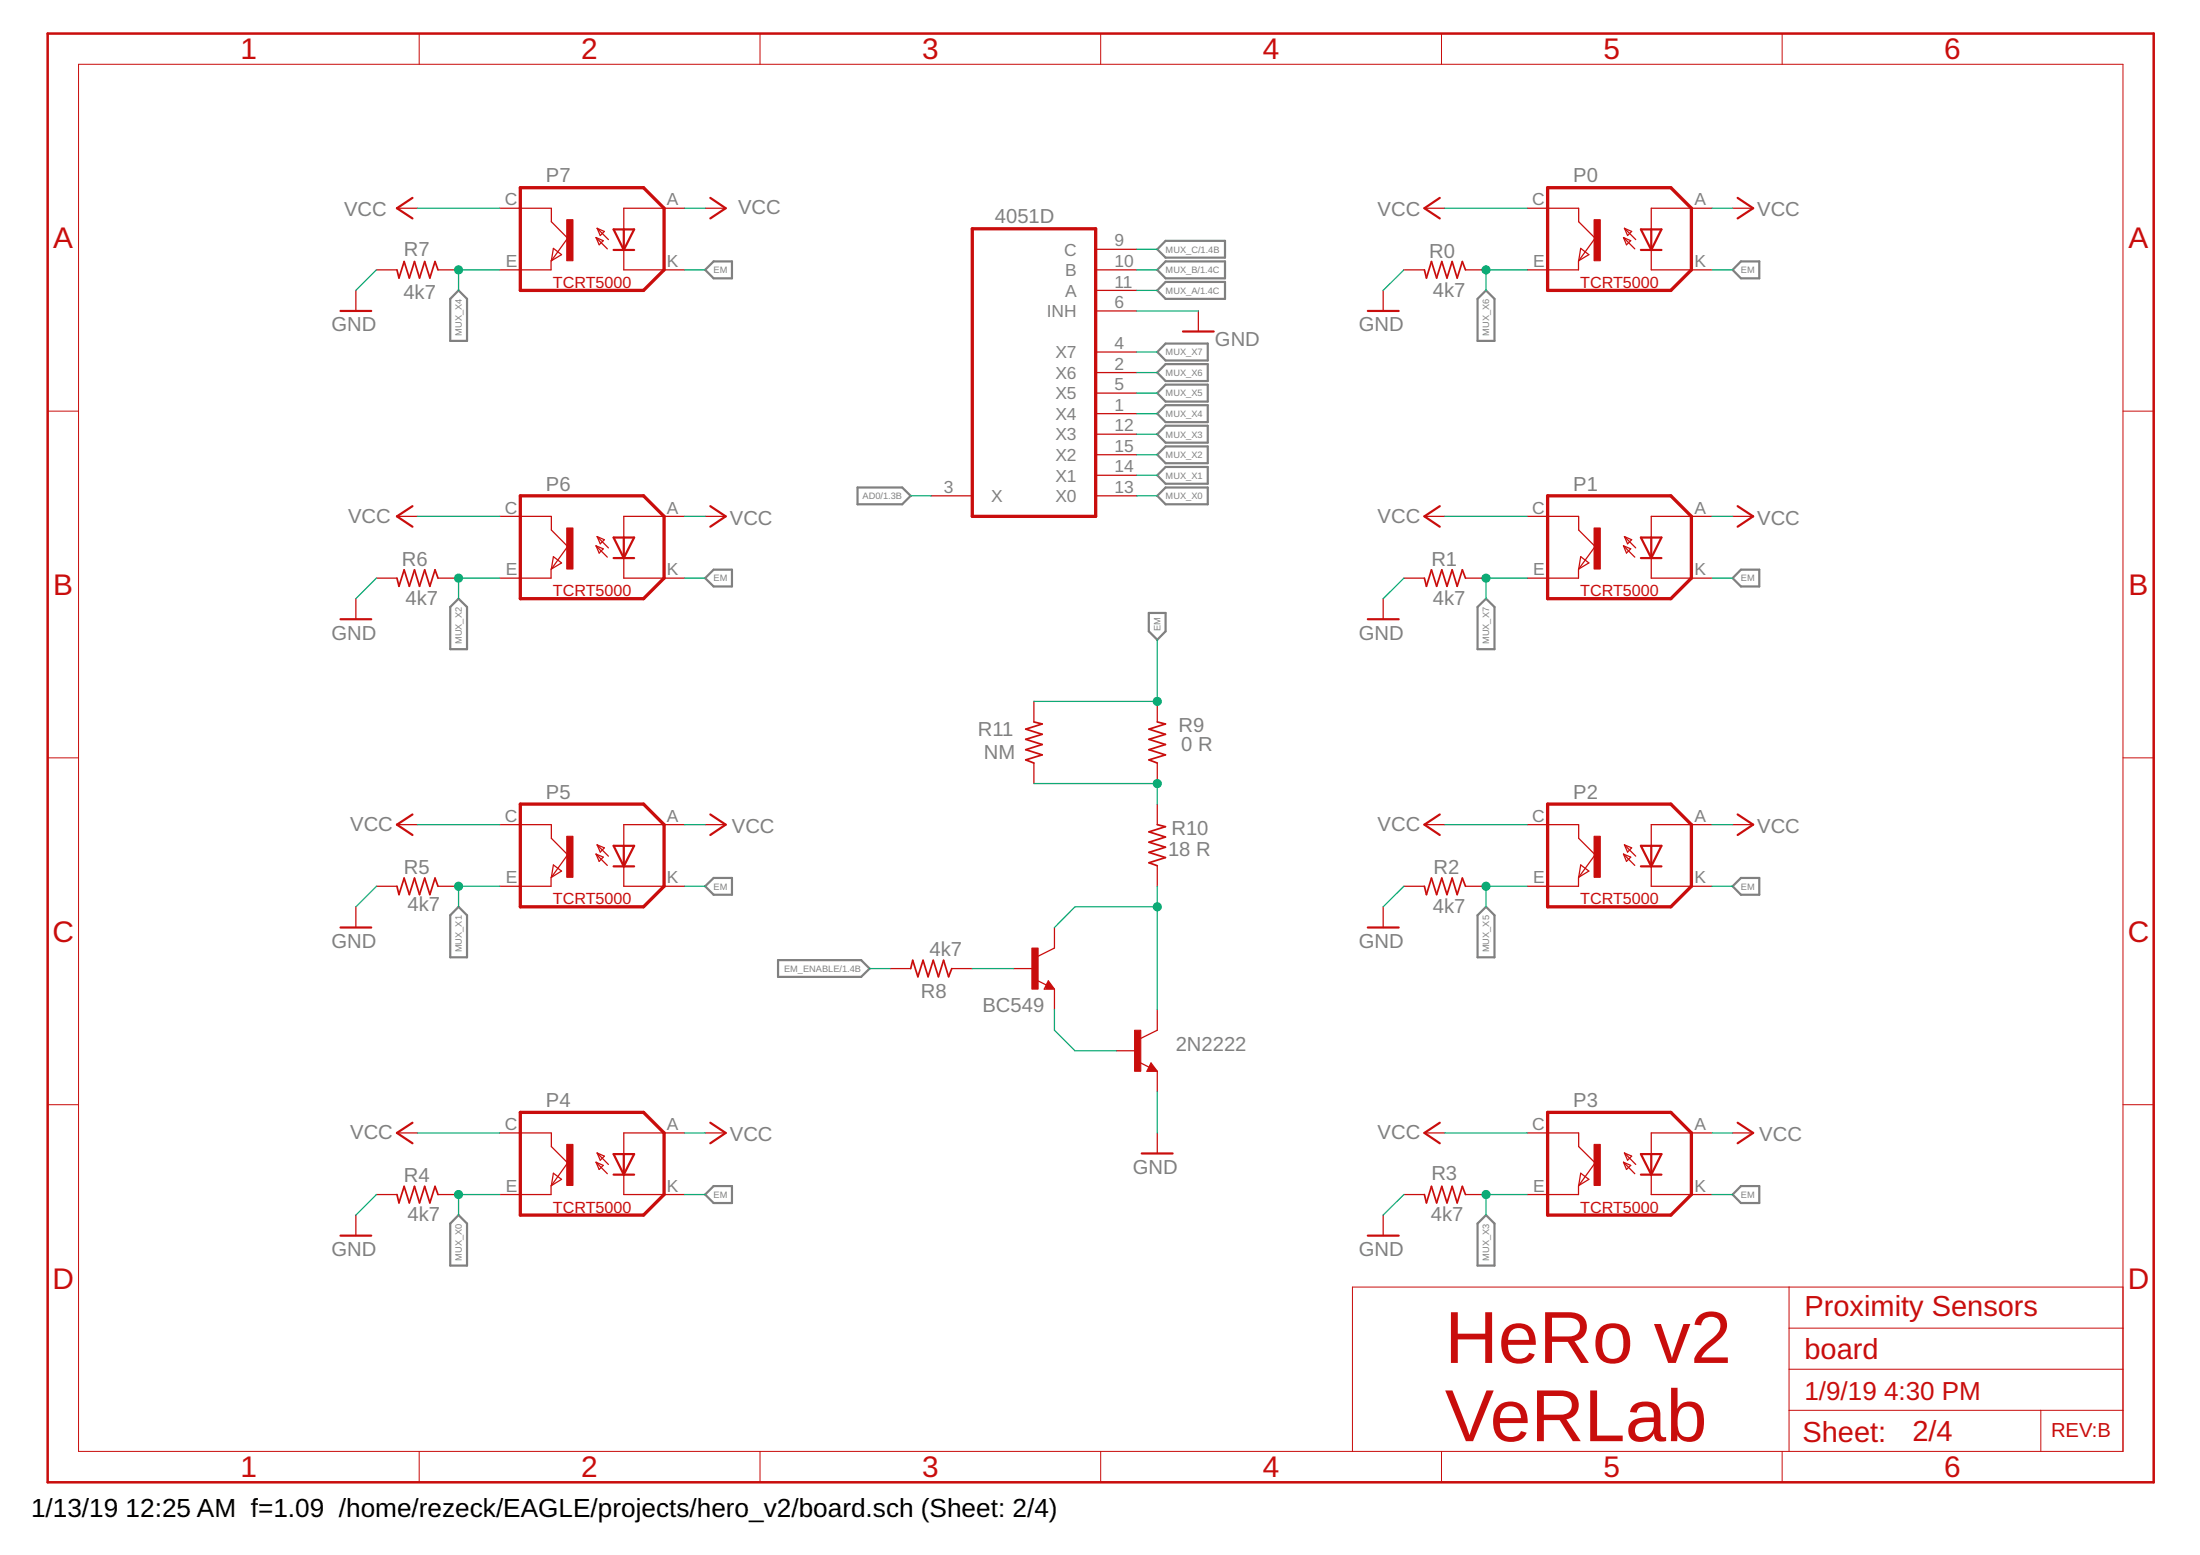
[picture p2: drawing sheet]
<svg xmlns="http://www.w3.org/2000/svg" width="297mm" height="210mm" viewBox="0 0 297 210" stroke-linecap="round" stroke-linejoin="round" font-family="sans-serif">
<g fill="none" stroke="#808080" stroke-width=".3">
<path d="M61.9 39.2l1.2 1.1v5.7h-2.3v-5.7zM95.2 36.4l1.2-1.1h2.4v2.3h-2.4zM157.4 35.3h8v2.3h-8l-1.1-1.2zM157.4 38.1h8v2.2h-8l-1.1-1.1zM157.4 32.5h8v2.3h-8l-1.1-1.1zM235.1 35.3h2.4v2.3h-2.4l-1.2-1.2zM157.4 46.4h5.7v2.3h-5.7l-1.1-1.2zM157.4 49.1h5.7v2.3h-5.7l-1.1-1.1zM157.4 51.9h5.7v2.3h-5.7l-1.1-1.1zM157.4 54.7h5.7v2.3h-5.7l-1.1-1.2zM157.4 57.5h5.7v2.3h-5.7l-1.1-1.2zM199.5 40.3l1.1-1.1 1.2 1.1v5.7h-2.3z"/>
<path d="M95.2 78l1.2-1.1h2.4v2.3h-2.4zM115.8 65.8h6l1.2 1.1-1.2 1.2h-6zM156.3 66.9l1.1-1.1h5.7v2.3h-5.7zM156.3 61.4l1.1-1.1h5.7v2.2h-5.7zM156.3 64.2l1.1-1.2h5.7v2.3h-5.7zM235.1 76.9h2.4v2.3h-2.4l-1.2-1.2zM61.9 80.8l1.2 1.1v5.7h-2.3v-5.7zM155.1 82.7h2.3v2.5l-1.1 1.2-1.2-1.2zM199.5 81.9l1.1-1.1 1.2 1.1v5.7h-2.3zM95.2 119.6l1.2-1.1h2.4v2.3h-2.4zM233.9 119.6l1.2-1.1h2.4v2.3h-2.4zM61.9 122.4l1.2 1.1v5.7h-2.3v-5.7z"/>
<path d="M105.1 129.6h11.2l1.1 1.1-1.1 1.2h-11.2zM199.5 123.5l1.1-1.1 1.2 1.1v5.7h-2.3zM61.9 164l1.2 1.2v5.6h-2.3v-5.6zM95.2 161.2l1.2-1.1h2.4v2.3h-2.4zM199.5 165.2l1.1-1.2 1.2 1.2v5.6h-2.3zM235.1 160.1h2.4v2.3h-2.4l-1.2-1.2z"/>
</g>
<g fill="none" stroke="#c90d0c" stroke-width=".17">
<path d="M48 39.2v2.8M50.8 36.4h2.8M53.6 28.1h2.8M59.1 36.4h2.8M67.5 28.1h6.9M74.4 35.2v1.2h-6.9M74.4 28.1v1.8l2.2 2.3-2.2 3M74.7 33.5l1.1 .9-1.4 .8zM80.5 32.1l1.5 1.5M80.5 32.1l.9 .4-.5 .5zM80.6 30.8l1 .4-.6 .6zM80.6 30.8l1.5 1.5"/>
<path d="M84.2 33.7v2.7h8.2M92.4 28.1h-8.2v2.9M95.2 28.1h2.8M147.9 36.4h5.6M147.9 33.7h5.6M147.9 39.2h5.6M186.8 39.2v2.8M189.5 36.4h2.8M192.3 28.1h2.8M197.9 36.4h2.7M206.2 28.1h6.9M213.1 35.2v1.2h-6.9"/>
<path d="M213.1 28.1v1.8l2.3 2.3-2.3 3M213.4 33.5l1.1 .9-1.4 .8zM219.2 32.1l1.5 1.5M219.2 32.1l1 .4-.6 .5zM219.3 30.8l1 .4-.5 .6zM219.3 30.8l1.6 1.5M222.9 33.7v2.7h8.3M231.2 28.1h-8.3v2.9M233.9 28.1h2.8M147.9 55.8h5.6M147.9 50.3h5.6M147.9 47.5h5.6"/>
<path d="M147.9 53.1h5.6M147.9 42h5.6M147.9 58.6h5.6M161.8 42v2.7M50.8 78h2.8M53.6 69.7h2.8M59.1 78h2.8M67.5 69.7h6.9M74.4 76.8v1.2h-6.9M74.4 69.7v1.8l2.2 2.3-2.2 3M74.7 75.1l1.1 .9-1.4 .8zM80.5 73.7l1.5 1.5"/>
<path d="M80.5 73.7l.9 .4-.5 .6zM80.6 72.4l1 .5-.6 .5zM80.6 72.4l1.5 1.6M84.2 75.3v2.7h8.2M92.4 69.7h-8.2v2.9M95.2 69.7h2.8M125.7 66.9h5.6M147.9 66.9h5.6M147.9 64.2h5.6M147.9 61.4h5.6M189.5 78h2.8M192.3 69.7h2.8"/>
<path d="M197.9 78h2.7M206.2 69.7h6.9M213.1 76.8v1.2h-6.9M213.1 69.7v1.8l2.3 2.3-2.3 3M213.4 75.1l1.1 .9-1.4 .8zM219.2 73.7l1.5 1.5M219.2 73.7l1 .4-.6 .6zM219.3 72.4l1 .5-.5 .5zM219.3 72.4l1.6 1.6M222.9 75.3v2.7h8.3M231.2 69.7h-8.3v2.9M233.9 69.7h2.8"/>
<path d="M48 80.8v2.8M139.6 94.7v2.8M156.3 94.7v2.8M186.8 80.8v2.8M50.8 119.6h2.8M53.6 111.3h2.8M59.1 119.6h2.8M67.5 111.3h6.9M74.4 118.4v1.2h-6.9M74.4 111.3v1.9l2.2 2.2-2.2 3M74.7 116.8l1.1 .8-1.4 .8zM80.5 115.3l1.5 1.5"/>
<path d="M80.5 115.3l.9 .4-.5 .6zM80.6 114l1 .4-.6 .6zM80.6 114l1.5 1.6M84.2 116.9v2.7h8.2M92.4 111.3h-8.2v2.9M95.2 111.3h2.8M139.6 103v2.8M156.3 103v2.8M156.3 108.5v2.8M156.3 116.9v2.7M189.5 119.6h2.8M192.3 111.3h2.8"/>
<path d="M197.9 119.6h2.7M206.2 111.3h6.9M213.1 118.4v1.2h-6.9M213.1 111.3v1.9l2.3 2.2-2.3 3M213.4 116.8l1.1 .8-1.4 .8zM219.2 115.3l1.5 1.5M219.2 115.3l1 .4-.6 .6zM219.3 114l1 .4-.5 .6zM219.3 114l1.6 1.6M222.9 116.9v2.7h8.3M231.2 111.3h-8.3v2.9M233.9 111.3h2.8"/>
<path d="M48 122.4v2.8M120.2 130.7h2.8M128.5 130.7h2.8M136.8 130.7h2.8M139.9 132.3l1.4 .7M141.5 132.4l.9 1.1h-1.4zM142.4 125.2v2.8l-2.2 1.1M142.4 133.5v2.8M156.3 136.3v2.8l-2.3 1.1M186.8 122.4v2.8M53.6 152.9h2.8M67.5 152.9h6.9"/>
<path d="M74.4 152.9v1.9l2.2 2.2-2.2 3M74.7 158.4l1.1 .8-1.4 .8zM80.5 156.9l1.5 1.5M80.5 156.9l.9 .4-.5 .6zM80.6 155.6l1 .5-.6 .5zM80.6 155.6l1.5 1.6M84.2 158.6v2.6h8.2M92.4 152.9h-8.2v2.9M95.2 152.9h2.8M150.7 141.8h2.8M153.8 143.4l1.4 .7M155.4 143.5l.9 1.1h-1.4z"/>
<path d="M156.3 144.6v2.8M156.3 152.9v2.8M192.3 152.9h2.8M206.2 152.9h6.9M213.1 152.9v1.9l2.3 2.2-2.3 3M213.4 158.4l1.1 .8-1.4 .8zM219.2 156.9l1.5 1.5M219.2 156.9l1 .4-.6 .6zM219.3 155.6l1 .5-.5 .5zM219.3 155.6l1.6 1.6M222.9 158.6v2.6h8.3M231.2 152.9h-8.3v2.9"/>
<path d="M233.9 152.9h2.8M48 164v2.8M50.8 161.2h2.8M59.1 161.2h2.8M74.4 160.1v1.1h-6.9M186.8 164v2.8M189.5 161.2h2.8M197.9 161.2h2.7M213.1 160.1v1.1h-6.9"/>
</g>
<g fill="#c90d0c" stroke="#c90d0c" stroke-width=".14">
<path d="M76.5 29.7h.9v5.5h-.9z"/>
<path d="M76.5 71.3h.9v5.5h-.9z"/>
<path d="M76.5 112.9h.9v5.5h-.9z"/>
<path d="M76.5 154.5h.9v5.5h-.9z"/>
<path d="M215.2 154.5h.9v5.5h-.9z"/>
<path d="M215.2 112.9h.9v5.5h-.9z"/>
<path d="M215.2 71.3h.9v5.5h-.9z"/>
<path d="M215.2 29.7h.9v5.5h-.9z"/>
<path d="M153.2 139.1h.8v5.5h-.8z"/>
<path d="M139.3 128h.9v5.5h-.9z"/>
</g>
<g fill="none" stroke="#c90d0c" stroke-width=".3">
<path d="M55.7 26.7l-2.1 1.4 2.1 1.4M82.8 31h2.8l-1.4 2.7zM82.8 33.7h2.8M84.2 31v2.7M95.9 26.7l2.1 1.4-2.1 1.4M194.4 26.7l-2.1 1.4 2.1 1.4M221.6 33.7h2.7M221.6 31h2.7l-1.4 2.7zM222.9 31v2.7M234.6 26.7l2.1 1.4-2.1 1.4M46 42h4.1M159.7 44.7h4.2"/>
<path d="M184.7 42h4.1M55.7 68.3l-2.1 1.4 2.1 1.4M82.8 72.6h2.8l-1.4 2.7zM82.8 75.3h2.8M84.2 72.6v2.7M95.9 68.3l2.1 1.4-2.1 1.4M194.4 68.3l-2.1 1.4 2.1 1.4M221.6 75.3h2.7M221.6 72.6h2.7l-1.4 2.7zM222.9 72.6v2.7M234.6 68.3l2.1 1.4-2.1 1.4M46 83.6h4.1"/>
<path d="M184.7 83.6h4.1M55.7 109.9l-2.1 1.4 2.1 1.4M82.8 114.2h2.8l-1.4 2.7zM82.8 116.9h2.8M84.2 114.2v2.7M95.9 109.9l2.1 1.4-2.1 1.4M194.4 109.9l-2.1 1.4 2.1 1.4M221.6 116.9h2.7M221.6 114.2h2.7l-1.4 2.7zM222.9 114.2v2.7M234.6 109.9l2.1 1.4-2.1 1.4M46 125.2h4.1"/>
<path d="M141.5 132.9l.2 .3h-.4l.2-.5 .6 .7h-.8M184.7 125.2h4.1M55.7 151.6l-2.1 1.3 2.1 1.4M82.8 155.8h2.8l-1.4 2.8zM82.8 158.6h2.8M84.2 155.8v2.8M95.9 151.6l2.1 1.3-2.1 1.4M154.2 155.7h4.1M155.4 144.1l.2 .2h-.5l.3-.5 .6 .7h-.9M194.4 151.6l-2.1 1.3 2.1 1.4M221.6 158.6h2.7M221.6 155.8h2.7l-1.4 2.8z"/>
<path d="M222.9 155.8v2.8M234.6 151.6l2.1 1.3-2.1 1.4M46 166.8h4.1M184.7 166.8h4.1"/>
</g>
<path d="M70.3 25.3h16.6l2.8 2.8v8.3l-2.8 2.8h-16.6zM131.3 30.9h16.6v38.8h-16.6zM209 25.3h16.6l2.8 2.8v8.3l-2.8 2.8h-16.6zM70.3 66.9h16.6l2.8 2.8v8.3l-2.8 2.8h-16.6zM209 66.9h16.6l2.8 2.8v8.3l-2.8 2.8h-16.6zM70.3 108.5h16.6l2.8 2.8v8.3l-2.8 2.8h-16.6zM209 108.5h16.6l2.8 2.8v8.3l-2.8 2.8h-16.6zM70.3 150.2h16.6l2.8 2.7v8.3l-2.8 2.8h-16.6zM209 150.2h16.6l2.8 2.7v8.3l-2.8 2.8h-16.6z" fill="none" stroke="#c90d0c" stroke-width=".44"/>
<path d="M53.6 36.4l.3 1.1 .7-2.2 .7 2.2 .7-2.2 .6 2.2 .7-2.2 .7 2.2 .7-2.2 .4 1.1M192.3 36.4l.3 1.1 .7-2.2 .7 2.2 .7-2.2 .7 2.2 .7-2.2 .6 2.2 .7-2.2 .5 1.1M53.6 78l.3 1.1 .7-2.2 .7 2.2 .7-2.2 .6 2.2 .7-2.2 .7 2.2 .7-2.2 .4 1.1M192.3 78l.3 1.1 .7-2.2 .7 2.2 .7-2.2 .7 2.2 .7-2.2 .6 2.2 .7-2.2 .5 1.1M139.6 97.5l1.1 .2-2.2 .7 2.2 .7-2.2 .7 2.2 .7-2.2 .7 2.2 .7-2.2 .7 1.1 .4M156.3 97.5l1.1 .2-2.3 .7 2.3 .7-2.3 .7 2.3 .7-2.3 .7 2.3 .7-2.3 .7 1.2 .4M53.6 119.6l.3 1.2 .7-2.3 .7 2.3 .7-2.3 .6 2.3 .7-2.3 .7 2.3 .7-2.3 .4 1.1M156.3 111.3l1.1 .3-2.3 .7 2.3 .7-2.3 .7 2.3 .7-2.3 .7 2.3 .7-2.3 .7 1.2 .4M192.3 119.6l.3 1.2 .7-2.3 .7 2.3 .7-2.3 .7 2.3 .7-2.3 .6 2.3 .7-2.3 .5 1.1M123 130.7l.2-1.1 .7 2.2 .7-2.2 .7 2.2 .7-2.2 .7 2.2 .7-2.2 .7 2.2 .4-1.1M53.6 161.2l.3 1.2 .7-2.3 .7 2.3 .7-2.3 .6 2.3 .7-2.3 .7 2.3 .7-2.3 .4 1.1M192.3 161.2l.3 1.2 .7-2.3 .7 2.3 .7-2.3 .7 2.3 .7-2.3 .6 2.3 .7-2.3 .5 1.1" fill="none" stroke="#c90d0c" stroke-width=".23"/>
<g fill="none" stroke="#c90d0c" stroke-width=".14">
<path d="M10.6 8.7h276v187.2h-276zM56.6 4.5v4.2M102.6 4.5v4.2M148.6 4.5v4.2M194.6 4.5v4.2M240.6 4.5v4.2M6.4 55.5h4.2M286.6 55.5h4.2M6.4 102.3h4.2M286.6 102.3h4.2M6.4 149.1h4.2M286.6 149.1h4.2"/>
<path d="M241.6 173.7v22.2M241.6 179.3h45M286.6 173.7h-104v22.2M56.6 195.9v4.2M102.6 195.9v4.2M148.6 195.9v4.2M194.6 195.9v4.2M240.6 195.9v4.2M241.6 190.4h45M241.6 184.8h45M275.5 190.4v5.5"/>
</g>
<path d="M6.4 4.5h284.4v195.6h-284.4z" fill="none" stroke="#c90d0c" stroke-width=".34"/>
<g fill="none" stroke="#0dab76" stroke-width=".17">
<path d="M50.8 36.4l-2.8 2.8M56.4 28.1h11.1M67.5 36.4h-5.6v2.8M92.4 28.1h2.8M92.4 36.4h2.8M153.5 36.4h2.8M153.5 39.2h2.8M153.5 33.7h2.8M189.5 36.4l-2.7 2.8M195.1 28.1h11.1M206.2 36.4h-5.6v2.8M231.2 28.1h2.7"/>
<path d="M231.2 36.4h2.7M153.5 42h8.3M153.5 58.6h2.8M153.5 55.8h2.8M153.5 53.1h2.8M153.5 50.3h2.8M153.5 47.5h2.8M50.8 78l-2.8 2.8M56.4 69.7h11.1M67.5 78h-5.6v2.8M92.4 69.7h2.8M92.4 78h2.8"/>
<path d="M123 66.9h2.7M153.5 66.9h2.8M153.5 64.2h2.8M153.5 61.4h2.8M189.5 78l-2.7 2.8M195.1 69.7h11.1M206.2 78h-5.6v2.8M231.2 69.7h2.7M231.2 78h2.7M156.3 86.4v8.3h-16.7M50.8 119.6l-2.8 2.8M56.4 111.3h11.1"/>
<path d="M67.5 119.6h-5.6v2.8M92.4 111.3h2.8M92.4 119.6h2.8M139.6 105.8h16.7v2.7M156.3 119.6v16.7M189.5 119.6l-2.7 2.8M195.1 111.3h11.1M206.2 119.6h-5.6v2.8M231.2 111.3h2.7M231.2 119.6h2.7M117.4 130.7h2.8M131.3 130.7h5.5"/>
<path d="M142.4 136.3v2.8l2.7 2.7h5.6M156.3 122.4h-11.2l-2.7 2.8M56.4 152.9h11.1M92.4 152.9h2.8M156.3 147.4v5.5M195.1 152.9h11.1M231.2 152.9h2.7M50.8 161.2l-2.8 2.8M67.5 161.2h-5.6v2.8M92.4 161.2h2.8M189.5 161.2l-2.7 2.8M206.2 161.2h-5.6v2.8"/>
<path d="M231.2 161.2h2.7"/>
</g>
<g fill="#0dab76" stroke="#0dab76" stroke-width=".14">
<circle cx="156.3" cy="94.7" r=".55"/>
<circle cx="61.9" cy="161.2" r=".55"/>
<circle cx="61.9" cy="119.6" r=".55"/>
<circle cx="61.9" cy="78" r=".55"/>
<circle cx="200.6" cy="161.2" r=".55"/>
<circle cx="61.9" cy="36.4" r=".55"/>
<circle cx="200.6" cy="119.6" r=".55"/>
<circle cx="200.6" cy="36.4" r=".55"/>
<circle cx="200.6" cy="78" r=".55"/>
<circle cx="156.3" cy="122.4" r=".55"/>
<circle cx="156.3" cy="105.8" r=".55"/>
</g>
<g font-size="9.9" fill="#c90d0c">
<text x="195.1" y="184">HeRo v2</text>
<text x="195.1" y="194.5">VeRLab</text>
</g>
<g font-size="4" fill="#c90d0c">
<text x="32.5" y="8">1</text>
<text x="78.5" y="8">2</text>
<text x="124.5" y="8">3</text>
<text x="170.5" y="8">4</text>
<text x="216.5" y="8">5</text>
<text x="262.5" y="8">6</text>
<text x="7.2" y="33.5">A</text>
<text x="287.4" y="33.5">A</text>
<text x="7.2" y="80.3">B</text>
<text x="287.4" y="80.3">B</text>
<text x="7.1" y="127.1">C</text>
<text x="287.3" y="127.1">C</text>
<text x="7.1" y="173.9">D</text>
<text x="287.3" y="173.9">D</text>
<text x="32.5" y="199.4">1</text>
<text x="78.5" y="199.4">2</text>
<text x="124.5" y="199.4">3</text>
<text x="170.5" y="199.4">4</text>
<text x="216.5" y="199.4">5</text>
<text x="262.5" y="199.4">6</text>
</g>
<g font-size="3.9" fill="#c90d0c">
<text x="243.6" y="177.6">Proximity Sensors</text>
<text x="243.6" y="183.4">board</text>
<text x="243.4" y="194.7">Sheet:</text>
<text x="258.2" y="194.5">2/4</text>
</g>
<g font-size="3.5" fill="#c90d0c">
<text x="243.6" y="189">1/9/19</text>
<text x="254.4" y="189">4:30 PM</text>
</g>
<g font-size="3.5">
<text x="4.2" y="204.7">1/13/19</text>
<text x="17" y="204.7">12:25 AM f=1.09 /home/rezeck/EAGLE/projects/hero_v2/board.sch (Sheet: 2/4)</text>
</g>
<g font-size="2.7" fill="#808080">
<text x="46.5" y="29.2">VCC</text>
<text x="73.7" y="24.6">P7</text>
<text x="99.7" y="28.9">VCC</text>
<text x="186" y="29.2">VCC</text>
<text x="212.4" y="24.6">P0</text>
<text x="237.3" y="29.2">VCC</text>
<text x="54.5" y="34.5">R7</text>
<text x="134.3" y="30">4051D</text>
<text x="193" y="34.8">R0</text>
<text x="54.5" y="40.3">4k7</text>
<text x="193.5" y="40">4k7</text>
<text x="44.8" y="44.7">GND</text>
<text x="164" y="46.7">GND</text>
<text x="183.5" y="44.7">GND</text>
<text x="47" y="70.5">VCC</text>
<text x="73.7" y="66.2">P6</text>
<text x="98.5" y="70.8">VCC</text>
<text x="186" y="70.5">VCC</text>
<text x="212.4" y="66.2">P1</text>
<text x="237.3" y="70.8">VCC</text>
<text x="54.3" y="76.4">R6</text>
<text x="193.3" y="76.4">R1</text>
<text x="54.7" y="81.6">4k7</text>
<text x="193.5" y="81.6">4k7</text>
<text x="44.8" y="86.4">GND</text>
<text x="183.5" y="86.4">GND</text>
<text x="132" y="99.4">R11</text>
<text x="159.1" y="98.8">R9</text>
<text x="159.5" y="101.3">0 R</text>
<text x="73.7" y="107.9">P5</text>
<text x="132.8" y="102.4">NM</text>
<text x="212.4" y="107.9">P2</text>
<text x="47.3" y="112.2">VCC</text>
<text x="98.8" y="112.4">VCC</text>
<text x="158.2" y="112.7">R10</text>
<text x="186" y="112.2">VCC</text>
<text x="237.3" y="112.4">VCC</text>
<text x="54.5" y="118">R5</text>
<text x="157.7" y="115.5">18 R</text>
<text x="193.5" y="118">R2</text>
<text x="55" y="123">4k7</text>
<text x="193.5" y="123.2">4k7</text>
<text x="44.8" y="128">GND</text>
<text x="125.5" y="129.1">4k7</text>
<text x="183.5" y="128">GND</text>
<text x="124.3" y="134.6">R8</text>
<text x="132.6" y="136.6">BC549</text>
<text x="158.7" y="141.8">2N2222</text>
<text x="73.7" y="149.5">P4</text>
<text x="212.4" y="149.5">P3</text>
<text x="47.3" y="153.8">VCC</text>
<text x="98.5" y="154">VCC</text>
<text x="186" y="153.8">VCC</text>
<text x="237.5" y="154">VCC</text>
<text x="54.5" y="159.6">R4</text>
<text x="152.9" y="158.5">GND</text>
<text x="193.3" y="159.3">R3</text>
<text x="55" y="164.9">4k7</text>
<text x="193.2" y="164.9">4k7</text>
<text x="44.8" y="169.6">GND</text>
<text x="183.5" y="169.6">GND</text>
</g>
<text font-size="2.7" fill="#c90d0c" x="276.9" y="194">REV:B</text>
<g font-size="2.3" fill="#808080">
<text x="68.2" y="27.7">C</text>
<text x="90.1" y="27.7">A</text>
<text x="206.9" y="27.7">C</text>
<text x="228.8" y="27.7">A</text>
<text x="143.7" y="34.5">C</text>
<text x="150.5" y="33.3">9</text>
<text x="68.3" y="36">E</text>
<text x="90.1" y="36">K</text>
<text x="143.8" y="37.3">B</text>
<text x="143.8" y="40">A</text>
<text x="150.5" y="41.6">6</text>
<text x="150.5" y="36">10</text>
<text x="150.5" y="38.8">11</text>
<text x="207" y="36">E</text>
<text x="228.8" y="36">K</text>
<text x="141.3" y="42.8">INH</text>
<text x="150.5" y="47.1">4</text>
<text x="142.5" y="51.1">X6</text>
<text x="142.5" y="48.4">X7</text>
<text x="142.5" y="53.9">X5</text>
<text x="150.5" y="49.9">2</text>
<text x="150.5" y="52.7">5</text>
<text x="142.5" y="56.7">X4</text>
<text x="142.5" y="59.5">X3</text>
<text x="150.5" y="55.5">1</text>
<text x="150.5" y="58.2">12</text>
<text x="142.5" y="65">X1</text>
<text x="142.5" y="62.2">X2</text>
<text x="150.5" y="63.8">14</text>
<text x="150.5" y="61">15</text>
<text x="68.2" y="69.3">C</text>
<text x="90.1" y="69.3">A</text>
<text x="127.4" y="66.5">3</text>
<text x="133.8" y="67.8">X</text>
<text x="142.5" y="67.8">X0</text>
<text x="150.5" y="66.5">13</text>
<text x="206.9" y="69.3">C</text>
<text x="228.8" y="69.3">A</text>
<text x="68.3" y="77.6">E</text>
<text x="90.1" y="77.6">K</text>
<text x="207" y="77.6">E</text>
<text x="228.8" y="77.6">K</text>
<text x="68.2" y="110.9">C</text>
<text x="90.1" y="110.9">A</text>
<text x="206.9" y="110.9">C</text>
<text x="228.8" y="110.9">A</text>
<text x="68.3" y="119.3">E</text>
<text x="90.1" y="119.3">K</text>
<text x="207" y="119.3">E</text>
<text x="228.8" y="119.3">K</text>
<text x="68.2" y="152.5">C</text>
<text x="90.1" y="152.5">A</text>
<text x="206.9" y="152.5">C</text>
<text x="228.8" y="152.5">A</text>
<text x="68.3" y="160.9">E</text>
<text x="90.1" y="160.9">K</text>
<text x="207" y="160.9">E</text>
<text x="228.8" y="160.9">K</text>
</g>
<g font-size="2.2" fill="#c90d0c">
<text x="74.6" y="38.8">TCRT5000</text>
<text x="213.4" y="38.8">TCRT5000</text>
<text x="74.6" y="80.5">TCRT5000</text>
<text x="213.4" y="80.5">TCRT5000</text>
<text x="74.6" y="122.1">TCRT5000</text>
<text x="213.4" y="122.1">TCRT5000</text>
<text x="74.6" y="163.7">TCRT5000</text>
<text x="213.4" y="163.7">TCRT5000</text>
</g>
<g font-size="1.2" fill="#808080">
<text x="157.4" y="34.1">MUX_C/1.4B</text>
<text x="96.4" y="36.9">EM</text>
<text x="157.4" y="39.6">MUX_A/1.4C</text>
<text x="157.4" y="36.9">MUX_B/1.4C</text>
<text x="235.1" y="36.9">EM</text>
<text x="62.4" y="45.3" transform="rotate(-90 62.4 45.3)">MUX_X4</text>
<text x="157.4" y="48">MUX_X7</text>
<text x="201.1" y="45.3" transform="rotate(-90 201.1 45.3)">MUX_X6</text>
<text x="157.4" y="53.5">MUX_X5</text>
<text x="157.4" y="50.7">MUX_X6</text>
<text x="157.4" y="59.1">MUX_X3</text>
<text x="157.4" y="56.3">MUX_X4</text>
<text x="157.4" y="64.6">MUX_X1</text>
<text x="157.4" y="61.8">MUX_X2</text>
<text x="116.5" y="67.4">AD0/1.3B</text>
<text x="157.4" y="67.4">MUX_X0</text>
<text x="96.4" y="78.5">EM</text>
<text x="235.1" y="78.5">EM</text>
<text x="62.4" y="86.9" transform="rotate(-90 62.4 86.9)">MUX_X2</text>
<text x="156.7" y="85.2" transform="rotate(-90 156.7 85.2)">EM</text>
<text x="201.1" y="86.9" transform="rotate(-90 201.1 86.9)">MUX_X7</text>
<text x="96.4" y="120.1">EM</text>
<text x="235.1" y="120.1">EM</text>
<text x="62.4" y="128.5" transform="rotate(-90 62.4 128.5)">MUX_X1</text>
<text x="105.9" y="131.2">EM_ENABLE/1.4B</text>
<text x="201.1" y="128.5" transform="rotate(-90 201.1 128.5)">MUX_X5</text>
<text x="96.4" y="161.7">EM</text>
<text x="235.1" y="161.7">EM</text>
<text x="62.4" y="170.2" transform="rotate(-90 62.4 170.2)">MUX_X0</text>
<text x="201.1" y="170.2" transform="rotate(-90 201.1 170.2)">MUX_X3</text>
</g>
</svg>
